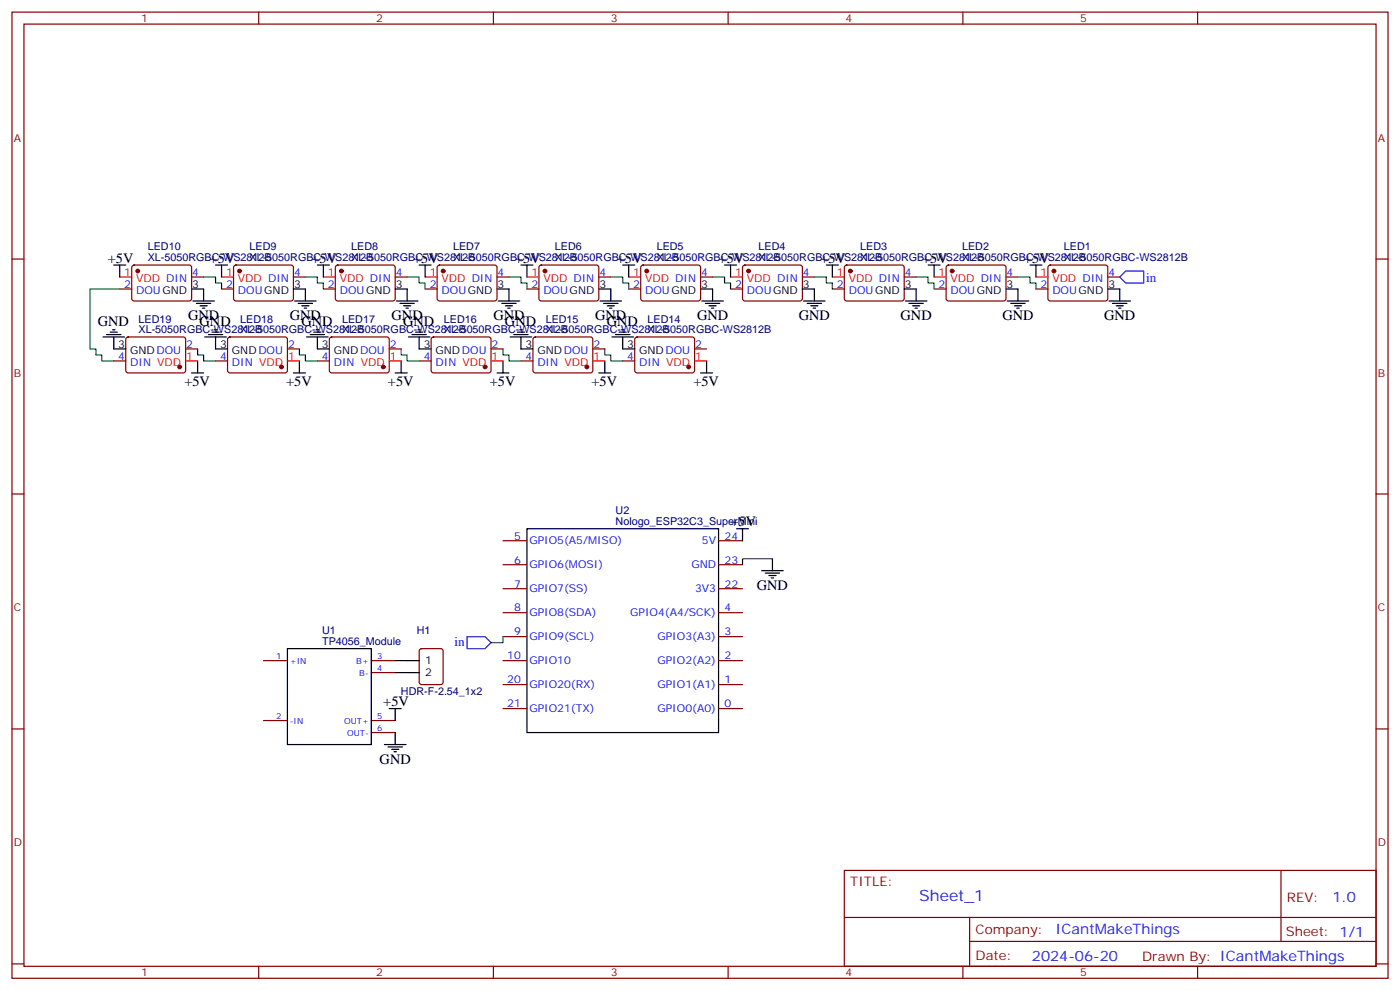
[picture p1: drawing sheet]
<svg xmlns="http://www.w3.org/2000/svg" width="412mm" height="292mm" viewBox="0 0 412 292" stroke-linecap="round" stroke-linejoin="round" font-family="sans-serif">
<g fill="none" stroke="#870000" stroke-width=".35">
<path d="M3.5 3.6h405.4v284.3h-405.4zM7.1 7.1h398.2v277.3h-398.2zM76.2 3.6v3.5M145.3 3.6v3.5M214.5 3.6v3.5M283.6 3.6v3.5M352.8 3.6v3.5M3.5 76.2h3.6M39 78.2l.5-.2 16.5 .1 .4 .6v9.5l-.7 .4-16.5-.1-.4-.6v-9.2zM69 78.2l.5-.2 16.5 .1 .4 .6v9.5l-.7 .4-16.5-.1-.4-.6v-9.2zM99 78.2l.5-.2 16.5 .1 .4 .6v9.5l-.7 .4-16.5-.1-.4-.6v-9.2zM129 78.2l.5-.2 16.5 .1 .4 .6-.1 9.5-.6 .4-16.5-.1-.4-.6v-9.2z"/>
<path d="M159 78.2l.5-.2 16.5 .1 .4 .6-.1 9.5-.6 .4-16.5-.1-.5-.6v-9.2zM189 78.2l.4-.2 16.5 .1 .5 .6-.1 9.5-.6 .4-16.5-.1-.5-.6v-9.2zM219 78.2l.4-.2 16.5 .1 .5 .6-.1 9.5-.6 .4-16.5-.1-.5-.6v-9.2zM248.9 78.2l.5-.2 16.5 .1 .4 .6v9.5l-.7 .4-16.5-.1-.4-.6v-9.2zM278.9 78.2l.5-.2 16.5 .1 .4 .6v9.5l-.7 .4-16.5-.1-.4-.6v-9.2zM308.9 78.2l.5-.2 16.5 .1 .4 .6v9.5l-.7 .4-16.5-.1-.4-.6v-9.2zM405.3 76.2h3.6M35.3 85.1h3.5M37.3 99.4l.4-.2h16.5l.5 .7-.1 9.4-.6 .4h-16.5l-.5-.7v-9.1zM56.4 81.5h3.6M65.3 85.1h3.5M67.3 99.4l.4-.2h16.5l.5 .7-.1 9.4-.6 .4h-16.5l-.5-.7v-9.1z"/>
<path d="M86.4 81.5h3.6M95.2 85.1h3.6M97.2 99.4l.5-.2h16.5l.5 .7-.1 9.4-.7 .4h-16.5l-.4-.7v-9.1zM116.4 81.5h3.5M125.2 85.1h3.6M127.2 99.4l.5-.2h16.5l.4 .7v9.4l-.7 .4h-16.5l-.4-.7v-9.1zM146.4 81.5h3.5M155.2 85.1h3.5M157.2 99.4l.5-.2h16.5l.4 .7v9.4l-.7 .4h-16.5l-.4-.7v-9.1zM176.4 81.5h3.5M185.2 85.1h3.5M187.2 99.4l.5-.2h16.5l.4 .7-.1 9.4-.6 .4h-16.5l-.4-.7v-9.1z"/>
<path d="M206.4 81.5h3.5M215.2 85.1h3.5M236.4 81.5h3.5M245.2 85.1h3.5M266.3 81.5h3.6M275.2 85.1h3.5M296.3 81.5h3.6M305.2 85.1h3.5M326.3 81.5h3.5M33.5 106.2h3.5M54.7 102.7h3.5M63.5 106.2h3.5"/>
<path d="M84.7 102.7h3.5M93.5 106.2h3.5M114.7 102.7h3.5M123.5 106.2h3.5M144.6 102.7h3.6M153.5 106.2h3.5M174.6 102.7h3.6M183.4 106.2h3.6M204.6 102.7h3.5M3.5 145.4h3.6M148.2 159.1h7M211.7 159.1h7"/>
<path d="M405.3 145.4h3.6M148.2 166.2h7M148.2 173.2h7M211.7 166.2h7M211.7 173.2h7M77.6 194.4h7.1M109.4 194.4h7M109.4 197.9h7M123.7 191.1l.5-.2h5.6l.7 .4v9.5l-.4 .6-5.9 .1-.7-.5v-9.4zM148.2 194.4h7M148.2 187.4h7M148.2 180.3h7"/>
<path d="M211.7 194.4h7M211.7 187.4h7M211.7 180.3h7M3.5 214.5h3.6M77.6 212.1h7.1M109.4 212.1h7M109.4 215.6h7M148.2 208.5h7M148.2 201.5h7M211.7 208.5h7M211.7 201.5h7M405.3 214.5h3.6"/>
<path d="M248.7 256.2h156.6v28.2h-156.6zM377.3 256.2v20.9M248.7 270h156.5M285.6 277.1h119.6M285.6 270v14.1M3.5 283.7h3.6M76.2 284.4v3.5M145.3 284.4v3.5M214.5 284.4v3.5M283.6 284.4v3.5M352.8 284.4v3.5M405.3 283.7h3.6"/>
</g>
<g fill="none" stroke="#000" stroke-width=".35">
<path d="M33.5 78h3.5M35.3 78v3.5M63.5 78h3.5M65.3 78v3.5M93.5 78h3.5M95.2 78v3.5M123.5 78h3.5M125.2 78v3.5M153.5 78h3.5M155.2 78v3.5M183.4 78h3.6M185.2 78v3.5"/>
<path d="M213.4 78h3.6M215.2 78v3.5M243.4 78h3.5M245.2 78v3.5M273.4 78h3.5M275.2 78v3.5M303.4 78h3.5M305.2 78v3.5M30.3 99.2h6.4M31.4 98.5h4.2M32.5 97.8h2.1M33.2 97h.7"/>
<path d="M33.5 99.2v3.5h3.5M56.4 85.1h3.6v3.5M56.8 88.6h6.3M57.9 89.3h4.2M58.9 90h2.1M59.6 90.7h.7M60.3 99.2h6.4M61.4 98.5h4.2M62.4 97.8h2.2M63.1 97h.8M63.5 99.2v3.5h3.5M86.4 85.1h3.6v3.5"/>
<path d="M86.8 88.6h6.3M87.8 89.3h4.3M88.9 90h2.1M89.6 90.7h.7M90.3 99.2h6.4M91.4 98.5h4.2M92.4 97.8h2.1M93.1 97h.7M93.5 99.2v3.5h3.5M116.4 85.1h3.5v3.5M116.8 88.6h6.3M117.8 89.3h4.3"/>
<path d="M118.9 90h2.1M119.6 90.7h.7M120.3 99.2h6.3M121.4 98.5h4.2M122.4 97.8h2.1M123.1 97h.7M123.5 99.2v3.5h3.5M146.4 85.1h3.5v3.5M146.8 88.6h6.3M147.8 89.3h4.2M148.9 90h2.1M149.6 90.7h.7"/>
<path d="M150.3 99.2h6.3M151.3 98.5h4.3M152.4 97.8h2.1M153.1 97h.7M153.5 99.2v3.5h3.5M176.4 85.1h3.5v3.5M176.7 88.6h6.4M177.8 89.3h4.2M178.9 90h2.1M179.6 90.7h.7M180.3 99.2h6.3M181.3 98.5h4.3"/>
<path d="M182.4 97.8h2.1M183.1 97h.7M183.4 99.2v3.5h3.6M206.4 85.1h3.5v3.5M206.7 88.6h6.4M207.8 89.3h4.2M208.8 90h2.2M209.5 90.7h.8M236.4 85.1h3.5v3.5M236.7 88.6h6.4M237.8 89.3h4.2M238.8 90h2.1"/>
<path d="M239.5 90.7h.7M266.3 85.1h3.6v3.5M266.7 88.6h6.3M267.8 89.3h4.2M268.8 90h2.1M269.5 90.7h.7M296.3 85.1h3.6v3.5M296.7 88.6h6.3M297.7 89.3h4.3M298.8 90h2.1M299.5 90.7h.7M326.3 85.1h3.5v3.5"/>
<path d="M326.7 88.6h6.3M327.7 89.3h4.3M328.8 90h2.1M329.5 90.7h.7M56.4 109.7h3.6M58.2 106.2v3.5M86.4 109.7h3.6M88.2 106.2v3.5M116.4 109.7h3.5M118.2 106.2v3.5M146.4 109.7h3.5M148.2 106.2v3.5"/>
<path d="M176.4 109.7h3.5M178.2 106.2v3.5M206.4 109.7h3.5M208.1 106.2v3.5M155.2 155.6h56.5v60h-56.5zM217 155.6h3.5M218.7 155.6v3.5M224.4 168h6.3M225.4 168.7h4.3M226.5 169.4h2.1M227.2 170.1h.7M227.5 164.4v3.6"/>
<path d="M84.7 190.9h24.7v28.2h-24.7zM119.9 194.4h3.6M119.9 197.9h3.6M113.2 219.1h6.4M114.3 219.8h4.2M114.7 208.5h3.5M116.4 208.5v3.6M116.4 215.6v3.5M115.4 220.5h2.1M116.1 221.2h.7"/>
</g>
<g fill="none" stroke="#008700" stroke-width=".35">
<path d="M35.3 85.1h-8.8v17.6h1.7v1.8h1.8v1.7h3.5M60 81.5h3.5v1.8h1.8v1.8M90 81.5h3.5v1.8h1.7v1.8M119.9 81.5h3.6v1.8h1.7v1.8M149.9 81.5h3.6v1.8h1.7v1.8M179.9 81.5h3.5v1.8h1.8v1.8M209.9 81.5h3.5v1.8h1.8v1.8M239.9 81.5h3.5v1.8h1.8v1.8M269.9 81.5h3.5v1.8h1.8v1.8M299.9 81.5h3.5v1.8h1.8v1.8M58.2 102.7v1.8h1.8v1.7h3.5M88.2 102.7v1.8h1.8v1.7h3.5"/>
<path d="M118.2 102.7v1.8h1.7v1.7h3.6M148.2 102.7v1.8h1.7v1.7h3.6M178.2 102.7v1.8h1.7v1.7h3.5M227.5 164.4h-8.8v1.8M116.4 194.4h3.5M116.4 197.9h3.5M148.2 187.4v1.7h-3.6"/>
</g>
<g fill="#870000" stroke="#870000" stroke-width=".35">
<circle cx="310.4" cy="79.8" r=".53"/>
<circle cx="280.5" cy="79.8" r=".53"/>
<circle cx="250.5" cy="79.8" r=".53"/>
<circle cx="220.5" cy="79.8" r=".53"/>
<circle cx="190.5" cy="79.8" r=".53"/>
<circle cx="160.5" cy="79.8" r=".53"/>
<circle cx="130.5" cy="79.8" r=".53"/>
<circle cx="100.5" cy="79.8" r=".53"/>
<circle cx="70.6" cy="79.8" r=".53"/>
<circle cx="40.6" cy="79.8" r=".53"/>
<circle cx="202.8" cy="108" r=".53"/>
<circle cx="172.9" cy="108" r=".53"/>
<circle cx="142.9" cy="108" r=".53"/>
<circle cx="112.9" cy="108" r=".53"/>
<circle cx="82.9" cy="108" r=".53"/>
<circle cx="52.9" cy="108" r=".53"/>
</g>
<g fill="none" stroke="#f00" stroke-width=".35">
<path d="M35.3 81.5h3.5M65.3 81.5h3.5M95.2 81.5h3.6M125.2 81.5h3.6M155.2 81.5h3.5M185.2 81.5h3.5M215.2 81.5h3.5M245.2 81.5h3.5M275.2 81.5h3.5M305.2 81.5h3.5M54.7 106.2h3.5M84.7 106.2h3.5"/>
<path d="M114.7 106.2h3.5M144.6 106.2h3.6M174.6 106.2h3.6M204.6 106.2h3.5"/>
</g>
<path d="M329.8 81.5l1.8-1.7h5.3v3.5h-5.3zM137.6 187.4h5.3l1.7 1.7-1.7 1.8h-5.3z" fill="none" stroke="#00f" stroke-width=".35"/>
<text font-size="4.6" fill="#00f" x="270.8" y="265.2">Sheet_1</text>
<g font-size="4.2">
<text x="31.7" y="77.3">+5V</text>
<text x="61.7" y="77.3">+5V</text>
<text x="91.7" y="77.3">+5V</text>
<text x="121.7" y="77.3">+5V</text>
<text x="151.7" y="77.3">+5V</text>
<text x="181.7" y="77.3">+5V</text>
<text x="211.7" y="77.3">+5V</text>
<text x="241.7" y="77.3">+5V</text>
<text x="271.6" y="77.3">+5V</text>
<text x="301.6" y="77.3">+5V</text>
<text x="28.8" y="95.9">GND</text>
<text x="55.4" y="94.2">GND</text>
<text x="58.8" y="95.9">GND</text>
<text x="85.4" y="94.2">GND</text>
<text x="88.8" y="95.9">GND</text>
<text x="115.4" y="94.2">GND</text>
<text x="118.8" y="95.9">GND</text>
<text x="145.3" y="94.2">GND</text>
<text x="148.8" y="95.9">GND</text>
<text x="175.3" y="94.2">GND</text>
<text x="178.7" y="95.9">GND</text>
<text x="205.3" y="94.2">GND</text>
<text x="235.3" y="94.2">GND</text>
<text x="265.3" y="94.2">GND</text>
<text x="295.3" y="94.2">GND</text>
<text x="325.3" y="94.2">GND</text>
<text x="54.3" y="113.7">+5V</text>
<text x="84.3" y="113.7">+5V</text>
<text x="114.3" y="113.7">+5V</text>
<text x="144.3" y="113.7">+5V</text>
<text x="174.3" y="113.7">+5V</text>
<text x="204.2" y="113.7">+5V</text>
<text x="215.2" y="154.9">+5V</text>
<text x="223" y="173.6">GND</text>
<text x="112.9" y="207.8">+5V</text>
<text x="111.8" y="224.8">GND</text>
</g>
<g font-size="4.2" fill="#00f">
<text x="392.5" y="265.4">1.0</text>
<text x="310.9" y="275">ICantMakeThings</text>
<text x="304" y="282.8">2024-06-20</text>
</g>
<g font-size="3.9" fill="#00f">
<text x="337.6" y="82.9">in</text>
<text x="133.9" y="190.2">in</text>
</g>
<g font-size="3.9" fill="#800">
<text x="250.5" y="260.7">TITLE:</text>
<text x="379.1" y="265.4">REV:</text>
<text x="287.4" y="274.9">Company:</text>
<text x="378.7" y="275.6">Sheet: 1/1</text>
<text x="287.4" y="282.6">Date:</text>
<text x="336.4" y="282.7">Drawn By: ICantMakeThings</text>
</g>
<g font-size="3.2" fill="#800">
<text x="41.6" y="6.6">1</text>
<text x="110.8" y="6.6">2</text>
<text x="179.9" y="6.6">3</text>
<text x="249.1" y="6.6">4</text>
<text x="318.2" y="6.6">5</text>
<text x="4.1" y="41.7">A</text>
<text x="405.9" y="41.7">A</text>
<text x="4.1" y="110.8">B</text>
<text x="405.9" y="110.8">B</text>
<text x="4.1" y="180">C</text>
<text x="405.9" y="180">C</text>
<text x="4.1" y="249.1">D</text>
<text x="405.9" y="249.1">D</text>
<text x="41.6" y="287.4">1</text>
<text x="110.8" y="287.4">2</text>
<text x="179.9" y="287.4">3</text>
<text x="249.1" y="287.4">4</text>
<text x="318.2" y="287.4">5</text>
</g>
<g font-size="3.2" fill="#000080">
<text x="43.5" y="76.9">XL-5050RGBC-WS2812B</text>
<text x="43.5" y="73.7">LED10</text>
<text x="73.5" y="76.9">XL-5050RGBC-WS2812B</text>
<text x="73.5" y="73.7">LED9</text>
<text x="103.5" y="76.9">XL-5050RGBC-WS2812B</text>
<text x="103.5" y="73.7">LED8</text>
<text x="133.5" y="76.9">XL-5050RGBC-WS2812B</text>
<text x="133.5" y="73.7">LED7</text>
<text x="163.5" y="76.9">XL-5050RGBC-WS2812B</text>
<text x="163.5" y="73.7">LED6</text>
<text x="193.4" y="76.9">XL-5050RGBC-WS2812B</text>
<text x="193.4" y="73.7">LED5</text>
<text x="223.4" y="76.9">XL-5050RGBC-WS2812B</text>
<text x="223.4" y="73.7">LED4</text>
<text x="253.4" y="76.9">XL-5050RGBC-WS2812B</text>
<text x="253.4" y="73.7">LED3</text>
<text x="283.4" y="76.9">XL-5050RGBC-WS2812B</text>
<text x="283.4" y="73.7">LED2</text>
<text x="313.4" y="76.9">XL-5050RGBC-WS2812B</text>
<text x="313.4" y="73.7">LED1</text>
<text x="40.8" y="95.2">LED19</text>
<text x="70.8" y="95.2">LED18</text>
<text x="100.8" y="95.2">LED17</text>
<text x="130.8" y="95.2">LED16</text>
<text x="160.7" y="95.2">LED15</text>
<text x="190.7" y="95.2">LED14</text>
<text x="40.8" y="98.1">XL-5050RGBC-WS2812B</text>
<text x="70.8" y="98.1">XL-5050RGBC-WS2812B</text>
<text x="100.8" y="98.1">XL-5050RGBC-WS2812B</text>
<text x="130.8" y="98.1">XL-5050RGBC-WS2812B</text>
<text x="160.7" y="98.1">XL-5050RGBC-WS2812B</text>
<text x="190.7" y="98.1">XL-5050RGBC-WS2812B</text>
<text x="181.3" y="154.6">Nologo_ESP32C3_SuperMini</text>
<text x="181.3" y="151.3">U2</text>
<text x="94.9" y="189.8">TP4056_Module</text>
<text x="94.9" y="186.7">U1</text>
<text x="122.8" y="186.6">H1</text>
<text x="118.1" y="204.4">HDR-F-2.54_1x2</text>
</g>
<g font-size="3.2" fill="#f00">
<text x="36.6" y="81.2">1</text>
<text x="40.1" y="82.9">VDD DIN</text>
<text x="66.6" y="81.2">1</text>
<text x="70.1" y="82.9">VDD DIN</text>
<text x="96.6" y="81.2">1</text>
<text x="100.1" y="82.9">VDD DIN</text>
<text x="126.6" y="81.2">1</text>
<text x="130.1" y="82.9">VDD DIN</text>
<text x="156.6" y="81.2">1</text>
<text x="160.1" y="82.9">VDD DIN</text>
<text x="186.5" y="81.2">1</text>
<text x="190" y="82.9">VDD DIN</text>
<text x="216.5" y="81.2">1</text>
<text x="220" y="82.9">VDD DIN</text>
<text x="246.5" y="81.2">1</text>
<text x="250" y="82.9">VDD DIN</text>
<text x="276.5" y="81.2">1</text>
<text x="280" y="82.9">VDD DIN</text>
<text x="306.5" y="81.2">1</text>
<text x="310" y="82.9">VDD DIN</text>
<text x="54.9" y="105.9">1</text>
<text x="84.8" y="105.9">1</text>
<text x="114.8" y="105.9">1</text>
<text x="144.8" y="105.9">1</text>
<text x="174.8" y="105.9">1</text>
<text x="204.8" y="105.9">1</text>
</g>
<g font-size="3.2" fill="#00f">
<text x="56.6" y="81.2">4</text>
<text x="86.6" y="81.2">4</text>
<text x="116.6" y="81.2">4</text>
<text x="146.6" y="81.2">4</text>
<text x="176.6" y="81.2">4</text>
<text x="206.6" y="81.2">4</text>
<text x="236.5" y="81.2">4</text>
<text x="266.5" y="81.2">4</text>
<text x="296.5" y="81.2">4</text>
<text x="326.5" y="81.2">4</text>
<text x="36.6" y="84.7">2</text>
<text x="40.1" y="86.5">DOUGND</text>
<text x="66.6" y="84.7">2</text>
<text x="70.1" y="86.5">DOUGND</text>
<text x="96.6" y="84.7">2</text>
<text x="100.1" y="86.5">DOUGND</text>
<text x="126.6" y="84.7">2</text>
<text x="130.1" y="86.5">DOUGND</text>
<text x="156.6" y="84.7">2</text>
<text x="160.1" y="86.5">DOUGND</text>
<text x="186.5" y="84.7">2</text>
<text x="190" y="86.5">DOUGND</text>
<text x="216.5" y="84.7">2</text>
<text x="220" y="86.5">DOUGND</text>
<text x="246.5" y="84.7">2</text>
<text x="250" y="86.5">DOUGND</text>
<text x="276.5" y="84.7">2</text>
<text x="280" y="86.5">DOUGND</text>
<text x="306.5" y="84.7">2</text>
<text x="310" y="86.5">DOUGND</text>
<text x="34.8" y="105.9">4</text>
<text x="38.3" y="107.6">DIN VDD</text>
<text x="54.9" y="102.3">2</text>
<text x="64.8" y="105.9">4</text>
<text x="68.3" y="107.6">DIN VDD</text>
<text x="84.8" y="102.3">2</text>
<text x="94.8" y="105.9">4</text>
<text x="98.3" y="107.6">DIN VDD</text>
<text x="114.8" y="102.3">2</text>
<text x="124.8" y="105.9">4</text>
<text x="128.3" y="107.6">DIN VDD</text>
<text x="144.8" y="102.3">2</text>
<text x="154.8" y="105.9">4</text>
<text x="158.3" y="107.6">DIN VDD</text>
<text x="174.8" y="102.3">2</text>
<text x="184.8" y="105.9">4</text>
<text x="188.3" y="107.6">DIN VDD</text>
<text x="204.8" y="102.3">2</text>
<text x="151.4" y="158.8">5</text>
<text x="155.9" y="160.2">GPIO5(A5/MISO)</text>
<text x="206.8" y="160.2">5V</text>
<text x="213.4" y="158.8">24</text>
<text x="151.4" y="165.8">6</text>
<text x="155.9" y="167.3">GPIO6(MOSI)</text>
<text x="203.7" y="167.3">GND</text>
<text x="213.4" y="165.8">23</text>
<text x="151.4" y="172.9">7</text>
<text x="213.4" y="172.9">22</text>
<text x="151.4" y="180">8</text>
<text x="155.9" y="174.3">GPIO7(SS)</text>
<text x="204.8" y="174.3">3V3</text>
<text x="213.4" y="180">4</text>
<text x="155.9" y="181.4">GPIO8(SDA)</text>
<text x="185.6" y="181.4">GPIO4(A4/SCK)</text>
<text x="151.4" y="187">9</text>
<text x="155.9" y="188.4">GPIO9(SCL)</text>
<text x="193.7" y="188.4">GPIO3(A3)</text>
<text x="213.4" y="187">3</text>
<text x="149.4" y="194.1">10</text>
<text x="155.9" y="195.5">GPIO10</text>
<text x="193.7" y="195.5">GPIO2(A2)</text>
<text x="213.4" y="194.1">2</text>
<text x="149.4" y="201.1">20</text>
<text x="155.9" y="202.5">GPIO20(RX)</text>
<text x="193.7" y="202.5">GPIO1(A1)</text>
<text x="213.4" y="201.1">1</text>
<text x="149.4" y="208.2">21</text>
<text x="155.9" y="209.6">GPIO21(TX)</text>
<text x="193.7" y="209.6">GPIO0(A0)</text>
<text x="213.4" y="208.2">0</text>
</g>
<g font-size="3.2">
<text x="56.6" y="84.7">3</text>
<text x="86.6" y="84.7">3</text>
<text x="116.6" y="84.7">3</text>
<text x="146.6" y="84.7">3</text>
<text x="176.6" y="84.7">3</text>
<text x="206.6" y="84.7">3</text>
<text x="236.5" y="84.7">3</text>
<text x="266.5" y="84.7">3</text>
<text x="296.5" y="84.7">3</text>
<text x="326.5" y="84.7">3</text>
<text x="34.8" y="102.3">3</text>
<text x="38.3" y="104.1">GNDDOU</text>
<text x="64.8" y="102.3">3</text>
<text x="68.3" y="104.1">GNDDOU</text>
<text x="94.8" y="102.3">3</text>
<text x="98.3" y="104.1">GNDDOU</text>
<text x="124.8" y="102.3">3</text>
<text x="128.3" y="104.1">GNDDOU</text>
<text x="154.8" y="102.3">3</text>
<text x="158.3" y="104.1">GNDDOU</text>
<text x="184.8" y="102.3">3</text>
<text x="188.3" y="104.1">GNDDOU</text>
<text x="125.2" y="195.5">1</text>
<text x="125.2" y="199">2</text>
</g>
<g font-size="2.5" fill="#00f">
<text x="81.3" y="194.1">1</text>
<text x="85.4" y="195.5">+IN</text>
<text x="104.9" y="195.5">B+</text>
<text x="111.1" y="194.1">3</text>
<text x="111.1" y="197.6">4</text>
<text x="105.8" y="199">B-</text>
<text x="81.3" y="211.7">2</text>
<text x="85.4" y="213.1">-IN</text>
<text x="101.4" y="213.1">OUT+</text>
<text x="111.1" y="211.7">5</text>
<text x="111.1" y="215.2">6</text>
<text x="102.3" y="216.6">OUT-</text>
</g>
</svg>
